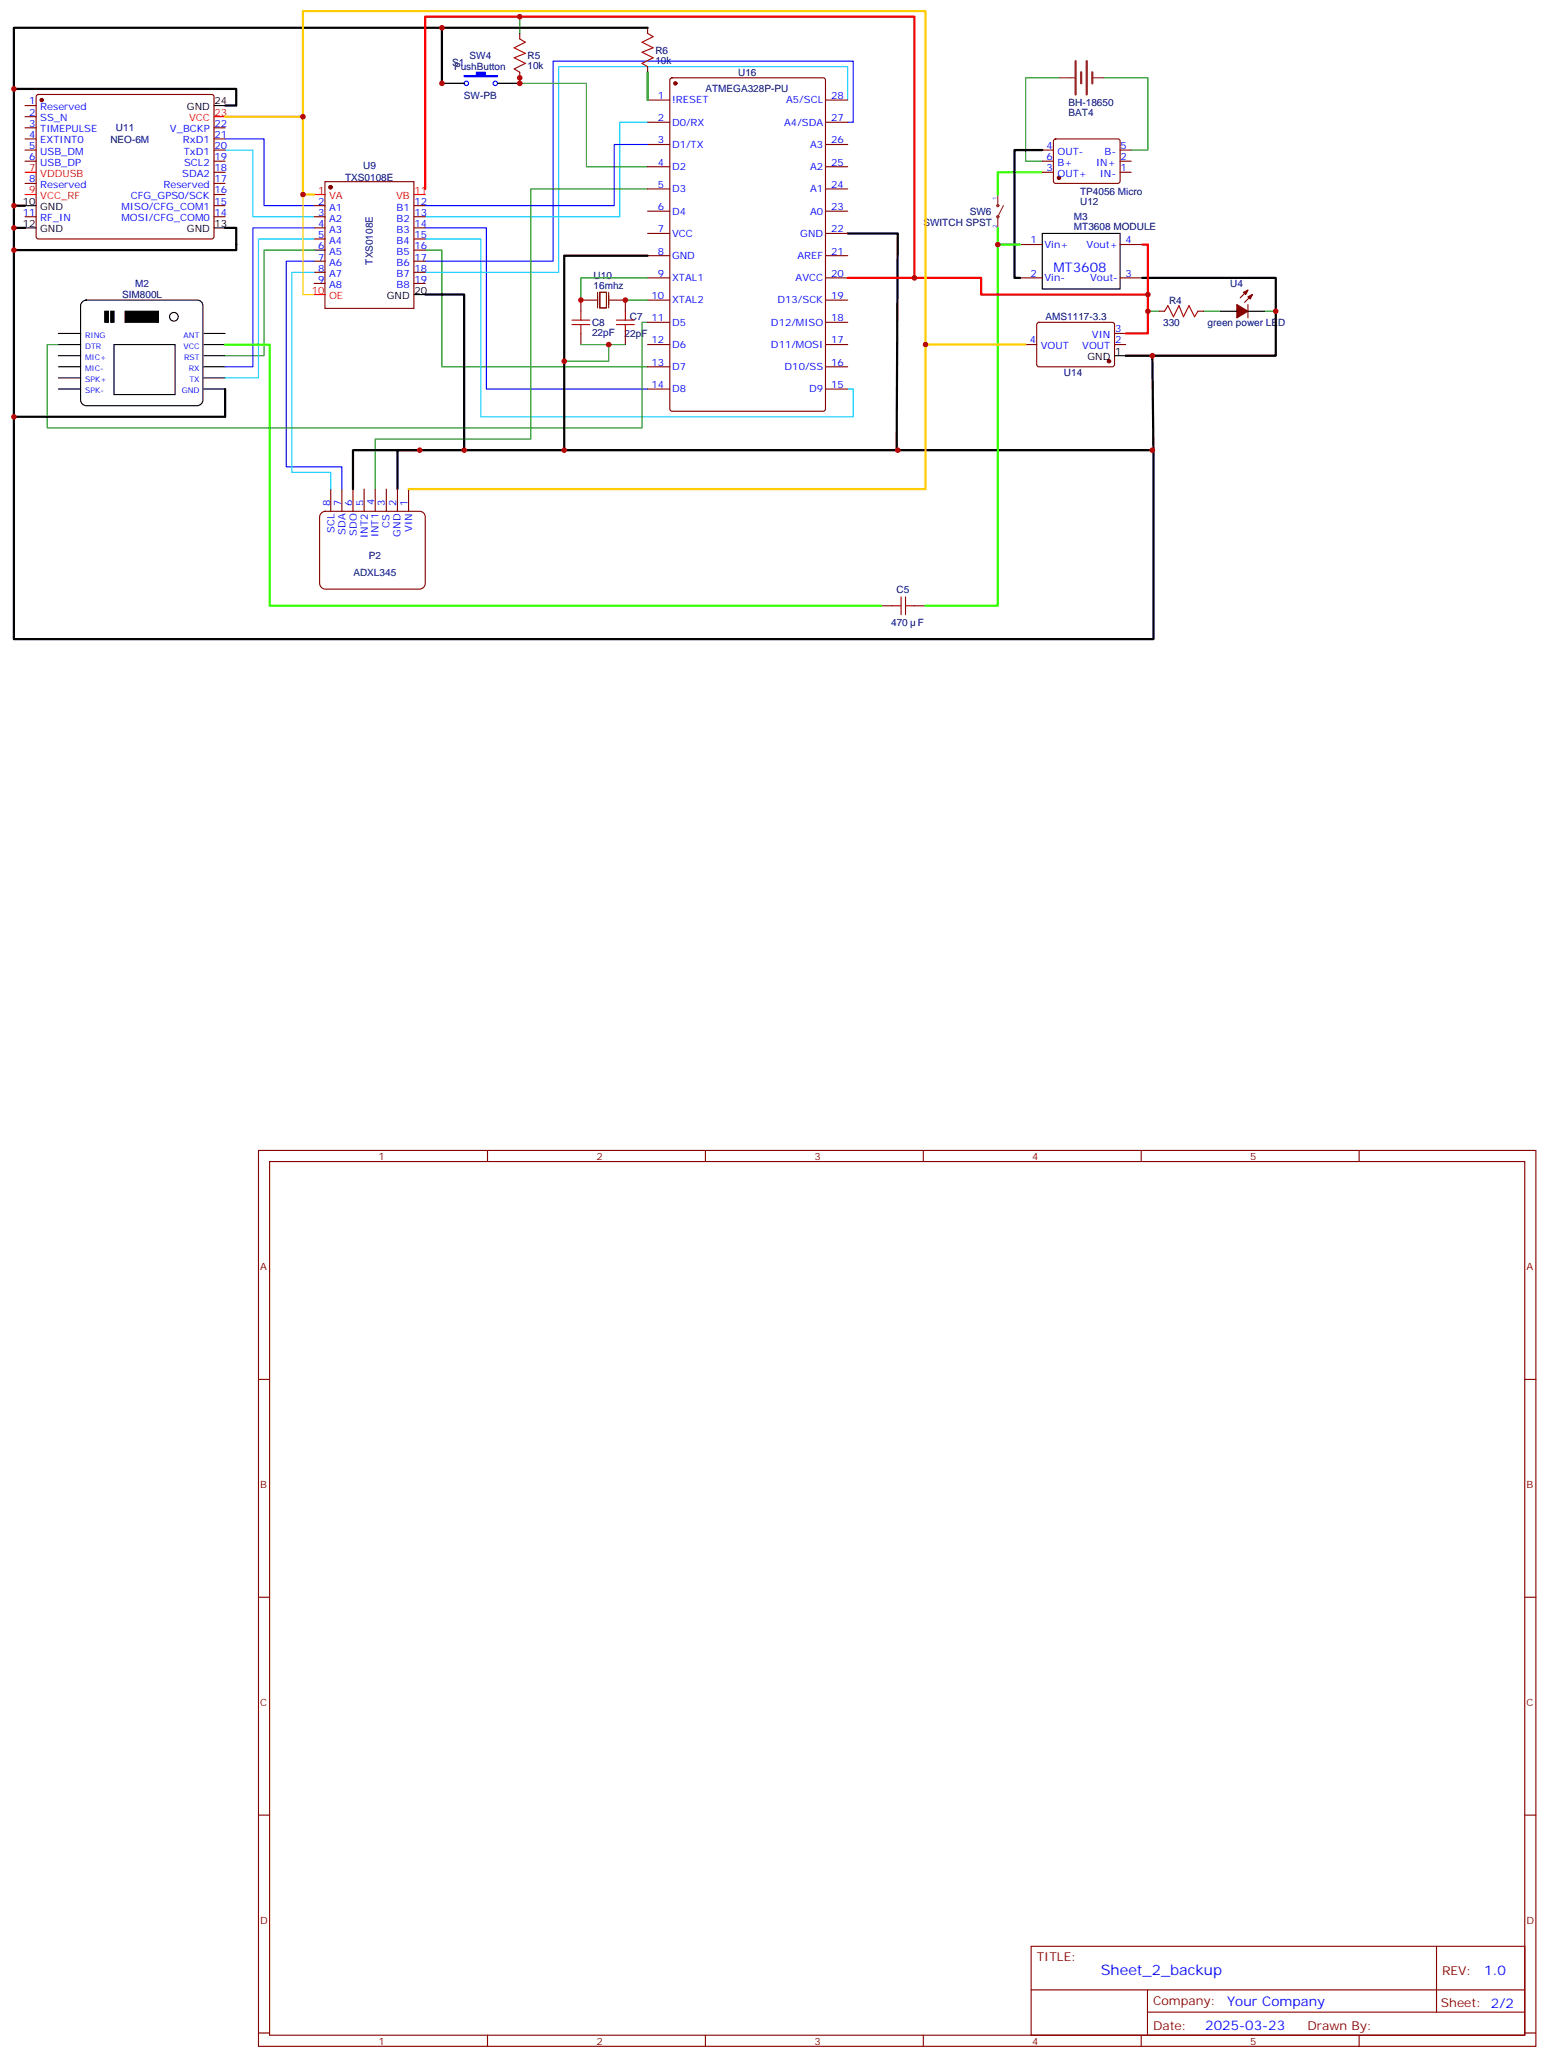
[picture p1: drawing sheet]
<svg xmlns="http://www.w3.org/2000/svg" width="491mm" height="653mm" viewBox="0 0 491 653" stroke-linecap="round" stroke-linejoin="round" font-family="sans-serif">
<g fill="none" stroke="#008700" stroke-width=".35">
<path d="M164.9 5.3v5.3M164.9 24.7v1.8h21.2v26.4h19.4M336 24.7h-10.6v26.5h5.3M350.1 24.7h14.1v22.9h-5.2M205.5 60h-37v79.3h-49.4v15.9M99.7 79.4h-15.9v33.5h-12.4M134.9 79.4h5.3v37h65.3M198.4 95.2h7.1M205.5 88.2h-21.2v7M364.2 98.8h3.6M381.9 98.8h5.3M401.3 98.8h3.5"/>
<path d="M184.3 109.4h8.8v5.3h-14.1M193.1 109.4h5.3M205.5 102.3h-1.8v33.5h-188.7v-26.4h3.5"/>
</g>
<g fill="none" stroke="#a10000" stroke-width=".35">
<path d="M164.9 12.3l1.8 1.1-3.5 1.8 3.5 1.7-3.5 1.4 3.5 1.8-3.5 1.8 1.7 1M205.5 10.6l1.8 1-3.6 1.8 3.6 1.8-3.6 1.4 3.6 1.7-3.6 1.8 1.8 1.1M184.3 98.8v2.8M198.4 98.8v2.8M369.5 98.8l1.1-1.8 1.8 3.5 1.7-3.5 1.4 3.5 1.8-3.5 1.8 3.5 1-1.7M181.5 103h5.6M181.5 101.6h5.6M184.3 103v2.8M195.6 103h5.7M195.6 101.6h5.7M198.4 103v2.8M283.1 192.3h2.8"/>
<path d="M285.9 189.4v5.7M287.3 192.3h2.9M287.3 189.4v5.7"/>
</g>
<g fill="none" stroke="#870000" stroke-width=".35">
<path d="M164.9 10.6v1.7M205.5 8.8v1.8M7.9 33.5h3.6M7.9 37h3.6M11.7 30.2l.5-.2h55l.5 .2 .2 .5v44.4l-.2 .5-.5 .2h-55l-.5-.2-.2-.5v-44.4zM164.9 22.9v1.8M205.5 31.8h7M205.5 38.8h7M205.5 21.2v1.7M212.8 24.9l.5-.2h47.9l.7 .4v104.7l-.4 .7h-48.2l-.7-.4-.1-104.7zM261.9 31.8h7.1M261.9 38.8h7.1"/>
<path d="M7.9 40.6h3.6M7.9 44.1h3.6M7.9 47.6h3.6M7.9 51.2h3.6M7.9 58.2h3.6M67.9 40.6h3.5M67.9 44.1h3.5M67.9 47.6h3.5M67.9 51.2h3.5M67.9 58.2h3.5M67.9 54.7h3.5M103.1 57.7h28.2v40.2h-28.2z"/>
<path d="M205.5 45.9h7M205.5 52.9h7M205.5 60h7M261.9 45.9h7.1M261.9 52.9h7.1M261.9 60h7.1M330.7 47.6h3.6M330.7 51.2h3.6M330.7 54.7h3.6M334.5 44.3l.5-.2 20 .1 .4 .6v13l-.7 .4-20-.1-.4-.6v-12.7zM355.4 47.6h3.6M355.4 51.2h3.6"/>
<path d="M355.4 54.7h3.6M7.9 68.8h3.6M67.9 65.3h3.5M67.9 68.8h3.5M67.9 61.7h3.5M99.7 65.3h3.5M99.7 68.8h3.5M99.7 72.3h3.5M99.7 75.8h3.5M131.4 65.3h3.5M131.4 68.8h3.5M131.4 72.3h3.5"/>
<path d="M131.4 75.8h3.5M131.4 79.4h3.5M205.5 67h7M205.5 74.1h7M261.9 67h7.1M261.9 74.1h7.1M323.7 77.6h7M355.4 77.6h7.1M99.7 82.9h3.5M99.7 86.4h3.5M99.7 90h3.5M131.4 82.9h3.5"/>
<path d="M131.4 86.4h3.5M131.4 90h3.5M184.3 95.2v3.6M198.4 95.2v3.6M205.5 81.1h7M205.5 88.2h7M205.5 95.2h7M261.9 81.1h7.1M261.9 88.2h7.1M261.9 95.2h7.1M323.7 88.2h7M355.4 88.2h7.1"/>
<path d="M367.8 98.8h1.7M380.1 98.8h1.8M396 96.7v4.2M396 92.1l-2.5 2.4M397.4 93.5l-2.5 2.5M184.3 105.8v3.6M198.4 105.8v3.6M205.5 109.4h7M205.5 102.3h7M205.5 116.4h7M261.9 109.4h7.1M261.9 102.3h7.1"/>
<path d="M261.9 116.4h7.1M325.4 109.4h3.6M329.2 102.5l.5-.2 23.5 .1 .5 .6-.1 13-.6 .4h-23.6l-.4-.7v-12.7zM353.7 109.4h3.5M353.7 105.8h3.5M205.5 123.5h7M261.9 123.5h7.1M105 155.2v7.1M108.5 155.2v7.1M112 155.2v7.1M115.5 155.2v7.1M119.1 155.2v7.1"/>
<path d="M122.6 155.2v7.1M126.1 155.2v7.1M129.6 155.2v7.1M102 162.8l1.2-.5h30l.9 .2 .6 .7 .2 .8v21.2l-.2 .9-.7 .6-.8 .3h-30l-.9-.3-.6-.7-.3-.8v-21.2zM279.6 192.3h3.5M290.2 192.3h3.5M82 365.1h405.4v284.4h-405.4zM85.5 368.7h398.3v277.2h-398.3zM154.7 365.1v3.6M223.8 365.1v3.6M293 365.1v3.6M362.1 365.1v3.6"/>
<path d="M431.3 365.1v3.6M82 437.8h3.5M483.8 437.8h3.6M82 506.9h3.5M483.8 506.9h3.6M82 576.1h3.5M483.8 576.1h3.6M327.2 617.7h156.6v28.2h-156.6zM455.8 617.7v20.9M327.2 631.6h156.5M364.1 638.6h119.6M364.1 631.6v14.1"/>
<path d="M82 645.2h3.5M154.7 645.9v3.6M223.8 645.9v3.6M293 645.9v3.6M362.1 645.9v3.6M431.3 645.9v3.6M483.8 645.2h3.6"/>
</g>
<g fill="none" stroke="#000" stroke-width=".35">
<path d="M67.9 33.5h3.5M140.2 26.5h7.1M157.9 26.5h7M7.9 65.3h3.6M7.9 72.3h3.6M67.9 72.3h3.5M99.7 79.4h3.5M330.7 74.1h24.7v17.6h-24.7zM26.2 95.8l1.1-.6h35.3l1.3 .6 .5 1.2v30l-.6 1.2-1.2 .6h-35.3l-1.2-.6-.5-1.2v-30zM131.4 93.5h3.5M387.2 98.8h5.3M396 98.8h5.3"/>
<path d="M18.5 105.8h7.1M18.5 112.9h7.1M18.5 109.4h7.1M18.5 116.4h7.1M18.5 119.9h7.1M36.2 109.4h19.4v15.8h-19.4zM64.7 105.8h6.7M64.7 112.9h6.7M64.7 109.4h6.7M64.7 116.4h6.7M64.7 119.9h6.7M353.7 112.9h3.5"/>
<path d="M18.5 123.5h7.1M64.7 123.5h6.7"/>
<circle cx="55.2" cy="100.5" r="1.38"/>
</g>
<path d="M147.3 24h3.9v-1.1h2.8v1.1h3.9v.3h-10.6z" fill="#00f" stroke="#00f" stroke-width=".35"/>
<g fill="none" stroke="#00f" stroke-width=".35">
<path d="M269 38.8h1.8v-19.4h-95.3v63.5h-40.6M71.4 44.1h12.4v21.2h15.9M205.5 45.9h-10.6v19.4h-60M134.9 72.3h19.4v51.2h51.2M99.7 82.9h-8.9v65.3h17.7v7"/>
<circle cx="148" cy="26.5" r=".71"/>
<circle cx="157.2" cy="26.5" r=".71"/>
</g>
<path d="M33.3 98.8h1.1v3.5h-1.1zM35.2 98.8h1v3.5h-1zM39.7 98.8h10.6v3.5h-10.6z" fill="#000" stroke="#000" stroke-width=".35"/>
<g fill="#870000" stroke="#870000" stroke-width=".35">
<path d="M394.6 92.8l1.4-.7-.7 1.4z"/>
<path d="M396 94.2l1.4-.7-.7 1.4z"/>
<path d="M392.5 96.7l3.5 2.1-3.5 2.1z"/>
<circle cx="104.9" cy="59.4" r=".53"/>
<circle cx="13.2" cy="31.7" r=".53"/>
<circle cx="336" cy="56.4" r=".53"/>
<circle cx="351.9" cy="114.7" r=".53"/>
<circle cx="214.3" cy="26.5" r=".53"/>
</g>
<path d="M320.1 54.7h10.6" fill="none" stroke="#9f0" stroke-width=".71"/>
<path d="M205.5 38.8h-8.8v30h-61.8M269 31.8v-10.6h-91.7v65.2h-42.4M71.4 47.6h8.9v21.2h19.4M99.7 75.8h-17.7v44.1h-10.6M134.9 75.8h17.7v56.5h118.2v-8.8h-1.8M99.7 86.4h-7.1v63.5h12.4v5.3" fill="none" stroke="#0cf" stroke-width=".35"/>
<path d="M67.9 37h3.5M7.9 54.7h3.6M7.9 61.7h3.6M99.7 61.7h3.5M131.4 61.7h3.5M99.7 93.5h3.5" fill="none" stroke="#f00" stroke-width=".35"/>
<g fill="none" stroke="#000" stroke-width=".71">
<path d="M140.2 8.8v17.7M205.5 8.8h-201.1v19.4M71.4 33.5h3.6v-5.3h-70.6v37.1M330.7 47.6h-8.8v40.6h1.8M4.4 72.3h3.5M4.4 79.4v52.9M7.9 65.3h-3.5v14.1h70.6v-7.1h-3.6M269 74.1h15.9l-.4 68.8h.4M134.9 93.5h12.4v49.4M205.5 81.1h-26.5v61.8M362.5 88.2h42.3v24.7h-47.6M365.7 112.9l.3 30h-239.9v12.3"/>
<path d="M71.4 123.5v8.8h-67v70.5h361.6v-59.9h-.3M133.2 142.9h-21.2v12.3"/>
</g>
<path d="M341.3 19.4v10.6M344.8 19.4v10.6M343.1 22.9v3.6M346.6 22.9v3.6" fill="none" stroke="#8c2424" stroke-width=".71"/>
<g fill="none" stroke="#8c2424" stroke-width=".35">
<path d="M336 24.7h5M346.6 24.7h3.5M316.6 61.7v3.6M318.4 65.3l-1.8 3.5v3.5"/>
<circle cx="316.6" cy="65.3" r=".35"/>
<circle cx="316.6" cy="68.8" r=".35"/>
</g>
<path d="M99.7 72.3h-19.4v44.1h-8.9" fill="none" stroke="#03f" stroke-width=".35"/>
<path d="M320.1 54.7h-3.5v7M316.6 72.3v5.3h7.1M316.6 77.6v114.7h-22.9M71.4 109.4h14.1v82.9h194.1" fill="none" stroke="#3f0" stroke-width=".71"/>
<path d="M205.5 22.9v8.9" fill="none" stroke="#008700" stroke-width=".71"/>
<path d="M184.3 95.2h5.3M189.6 92.8v4.9M190.3 92.8h2.1v4.9h-2.1zM193.1 92.8v4.9M193.1 95.2h5.3" fill="none" stroke="#871200" stroke-width=".35"/>
<path d="M134.9 60v-54.7h155.3v82.9M362.5 77.6h1.7v28.2h-7M269 88.2h42.3v5.3h52.9" fill="none" stroke="#f00" stroke-width=".71"/>
<path d="M71.4 37h24.7M99.7 61.7h-3.6v-58.2h197.6v105.9h31.7M293.7 109.4v45.8h-164.1" fill="none" stroke="#fc0" stroke-width=".71"/>
<path d="M96.1 61.7v31.8h3.6" fill="none" stroke="#fc0" stroke-width=".35"/>
<g fill="#c00">
<circle cx="4.4" cy="72.3" r=".88"/>
<circle cx="4.4" cy="65.3" r=".88"/>
<circle cx="4.4" cy="28.2" r=".88"/>
<circle cx="193.1" cy="109.4" r=".88"/>
<circle cx="140.2" cy="8.8" r=".88"/>
<circle cx="133.2" cy="142.9" r=".88"/>
<circle cx="284.9" cy="142.9" r=".88"/>
<circle cx="147.3" cy="142.9" r=".88"/>
<circle cx="179" cy="142.9" r=".88"/>
<circle cx="316.6" cy="77.6" r=".88"/>
<circle cx="364.2" cy="93.5" r=".88"/>
<circle cx="140.2" cy="26.5" r=".88"/>
<circle cx="164.9" cy="26.5" r=".88"/>
<circle cx="4.4" cy="79.4" r=".88"/>
<circle cx="4.4" cy="132.3" r=".88"/>
<circle cx="184.3" cy="95.2" r=".88"/>
<circle cx="198.4" cy="95.2" r=".88"/>
<circle cx="96.1" cy="37" r=".88"/>
<circle cx="290.2" cy="88.2" r=".88"/>
<circle cx="96.1" cy="61.7" r=".88"/>
<circle cx="365.7" cy="142.9" r=".88"/>
<circle cx="365.7" cy="112.9" r=".88"/>
<circle cx="364.2" cy="98.8" r=".88"/>
<circle cx="404.8" cy="98.8" r=".88"/>
<circle cx="164.9" cy="24.7" r=".88"/>
<circle cx="164.9" cy="5.3" r=".88"/>
<circle cx="293.7" cy="109.4" r=".88"/>
<circle cx="179" cy="114.7" r=".88"/>
</g>
<text font-size="4.6" fill="#00f" x="349.3" y="626.7">Sheet_2_backup</text>
<g font-size="4.2" fill="#00f">
<text x="334.3" y="86.4">MT3608</text>
<text x="471" y="627">1.0</text>
<text x="389.4" y="636.5">Your Company</text>
<text x="382.5" y="644.3">2025-03-23</text>
</g>
<g font-size="3.9" fill="#800">
<text x="329" y="622.3">TITLE:</text>
<text x="457.6" y="627">REV:</text>
<text x="365.9" y="636.5">Company:</text>
<text x="457.2" y="637.1">Sheet: 2/2</text>
<text x="365.9" y="644.2">Date:</text>
<text x="414.9" y="644.3">Drawn By:</text>
</g>
<g font-size="3.2" fill="#000080">
<text x="208" y="17">R6</text>
<text x="143.5" y="20.9">S1</text>
<text x="144.1" y="22.3">PushButton</text>
<text x="149" y="18.8">SW4</text>
<text x="167.4" y="22">10k</text>
<text x="167.4" y="18.8">R5</text>
<text x="208" y="20.2">10k</text>
<text x="223.9" y="29.4">ATMEGA328P-PU</text>
<text x="234.2" y="24.1">U16</text>
<text x="147.2" y="31.5">SW-PB</text>
<text x="339.1" y="33.5">BH-18650</text>
<text x="36.8" y="41.7">U11</text>
<text x="339.1" y="36.7">BAT4</text>
<text x="35" y="45.2">NEO-6M</text>
<text x="115.2" y="53.7">U9</text>
<text x="109.5" y="57.5">TXS0108E</text>
<text x="342.7" y="61.9">TP4056 Micro</text>
<text x="342.7" y="65.1">U12</text>
<text x="293" y="71.7">SWITCH SPST</text>
<text x="307.8" y="68.1">SW6</text>
<text x="340.8" y="69.9">M3</text>
<text x="340.8" y="73">MT3608 MODULE</text>
<text x="118.4" y="84" transform="rotate(-90 118.4 84)">TXS0108E</text>
<text x="188.4" y="88.5">U10</text>
<text x="38.8" y="94.6">SIM800L</text>
<text x="42.9" y="91">M2</text>
<text x="188.4" y="91.7">16mhz</text>
<text x="390.4" y="91">U4</text>
<text x="199.9" y="101.7">C7</text>
<text x="331.8" y="101.7">AMS1117-3.3</text>
<text x="371" y="96.4">R4</text>
<text x="187.9" y="106.7">22pF</text>
<text x="187.9" y="103.4">C8</text>
<text x="198.2" y="107">22pF</text>
<text x="369.1" y="103.5">330</text>
<text x="383.2" y="103.5">green power LED</text>
<text x="337.6" y="119.4">U14</text>
<text x="117" y="177.5">P2</text>
<text x="112.1" y="182.8">ADXL345</text>
<text x="284.5" y="188.1">C5</text>
<text x="282.8" y="198.7">470</text>
<text x="291.3" y="198.7">F</text>
</g>
<g font-size="3.2" fill="#00f">
<text x="9.3" y="33.2">1</text>
<text x="12.8" y="34.9">Reserved</text>
<text x="208.8" y="31.4">1</text>
<text x="213.3" y="32.8">!RESET</text>
<text x="249.5" y="32.8">A5/SCL</text>
<text x="263.7" y="31.4">28</text>
<text x="9.3" y="36.7">2</text>
<text x="9.3" y="40.2">3</text>
<text x="12.8" y="38.5">SS_N</text>
<text x="12.8" y="42">TIMEPULSE</text>
<text x="53.9" y="42">V_BCKP</text>
<text x="68.1" y="40.2">22</text>
<text x="208.8" y="38.5">2</text>
<text x="213.3" y="39.9">D0/RX</text>
<text x="248.8" y="39.9">A4/SDA</text>
<text x="263.7" y="38.5">27</text>
<text x="9.3" y="43.7">4</text>
<text x="9.3" y="47.3">5</text>
<text x="12.8" y="45.5">EXTINT0</text>
<text x="58.1" y="45.5">RxD1</text>
<text x="68.1" y="47.3">20</text>
<text x="68.1" y="43.7">21</text>
<text x="208.8" y="45.5">3</text>
<text x="213.3" y="46.9">D1/TX</text>
<text x="257" y="46.9">A3</text>
<text x="263.7" y="45.5">26</text>
<text x="332.1" y="47.3">4</text>
<text x="355.6" y="47.3">5</text>
<text x="9.3" y="50.8">6</text>
<text x="12.8" y="49">USB_DM</text>
<text x="12.8" y="52.6">USB_DP</text>
<text x="58.3" y="49">TxD1</text>
<text x="58.4" y="52.6">SCL2</text>
<text x="68.1" y="50.8">19</text>
<text x="208.8" y="52.6">4</text>
<text x="213.3" y="54">D2</text>
<text x="257" y="54">A2</text>
<text x="263.7" y="52.6">25</text>
<text x="332.1" y="50.8">6</text>
<text x="335.6" y="52.6">B+</text>
<text x="335.6" y="49">OUT-</text>
<text x="347.8" y="52.6">IN+</text>
<text x="350.5" y="49">B-</text>
<text x="355.6" y="50.8">2</text>
<text x="9.3" y="57.9">8</text>
<text x="12.8" y="59.6">Reserved</text>
<text x="51.9" y="59.6">Reserved</text>
<text x="57.8" y="56.1">SDA2</text>
<text x="68.1" y="57.9">17</text>
<text x="68.1" y="54.3">18</text>
<text x="208.8" y="59.6">5</text>
<text x="263.7" y="59.6">24</text>
<text x="332.1" y="54.3">3</text>
<text x="335.6" y="56.1">OUT+</text>
<text x="349" y="56.1">IN-</text>
<text x="355.6" y="54.3">1</text>
<text x="41.5" y="63.1">CFG_GPS0/SCK</text>
<text x="68.1" y="64.9">15</text>
<text x="68.1" y="61.4">16</text>
<text x="100.9" y="65.1">2</text>
<text x="131.5" y="65.1">12</text>
<text x="213.3" y="61">D3</text>
<text x="257" y="61">A1</text>
<text x="7.3" y="68.4">11</text>
<text x="12.8" y="70.2">RF_IN</text>
<text x="38.6" y="70.2">MOSI/CFG_COM0</text>
<text x="38.6" y="66.7">MISO/CFG_COM1</text>
<text x="68.1" y="68.4">14</text>
<text x="100.9" y="68.6">3</text>
<text x="104.4" y="70.4">A2</text>
<text x="104.4" y="66.8">A1</text>
<text x="125.8" y="66.8">B1</text>
<text x="125.8" y="70.4">B2</text>
<text x="131.5" y="68.6">13</text>
<text x="208.8" y="66.7">6</text>
<text x="213.3" y="68.1">D4</text>
<text x="257" y="68.1">A0</text>
<text x="263.7" y="66.7">23</text>
<text x="100.9" y="75.6">5</text>
<text x="100.9" y="72.1">4</text>
<text x="104.4" y="77.4">A4</text>
<text x="104.4" y="73.9">A3</text>
<text x="125.8" y="73.9">B3</text>
<text x="125.8" y="77.4">B4</text>
<text x="131.5" y="72.1">14</text>
<text x="131.5" y="75.6">15</text>
<text x="208.8" y="73.7">7</text>
<text x="213.3" y="75.1">VCC</text>
<text x="254" y="75.1">GND</text>
<text x="263.7" y="73.7">22</text>
<text x="326.9" y="77.3">1</text>
<text x="357.2" y="77.3">4</text>
<text x="100.9" y="82.7">7</text>
<text x="100.9" y="79.2">6</text>
<text x="104.4" y="80.9">A5</text>
<text x="125.8" y="80.9">B5</text>
<text x="131.5" y="79.2">16</text>
<text x="131.5" y="82.7">17</text>
<text x="208.8" y="80.8">8</text>
<text x="213.3" y="82.2">GND</text>
<text x="253" y="82.2">AREF</text>
<text x="263.7" y="80.8">21</text>
<text x="331.4" y="78.7">Vin+</text>
<text x="344.8" y="78.7">Vout+</text>
<text x="100.9" y="89.8">9</text>
<text x="100.9" y="86.2">8</text>
<text x="104.4" y="88">A7</text>
<text x="104.4" y="84.5">A6</text>
<text x="125.8" y="84.5">B6</text>
<text x="125.8" y="88">B7</text>
<text x="131.5" y="86.2">18</text>
<text x="131.5" y="89.8">19</text>
<text x="208.8" y="87.8">9</text>
<text x="213.3" y="89.3">XTAL1</text>
<text x="252.5" y="89.3">AVCC</text>
<text x="263.7" y="87.8">20</text>
<text x="326.9" y="87.8">2</text>
<text x="331.4" y="89.3">Vin-</text>
<text x="345.9" y="89.3">Vout-</text>
<text x="357.2" y="87.8">3</text>
<text x="104.4" y="91.5">A8</text>
<text x="125.8" y="91.5">B8</text>
<text x="206.8" y="94.9">10</text>
<text x="263.7" y="94.9">19</text>
<text x="206.8" y="102">11</text>
<text x="213.3" y="96.3">XTAL2</text>
<text x="246.7" y="96.3">D13/SCK</text>
<text x="263.7" y="102">18</text>
<text x="213.3" y="103.4">D5</text>
<text x="244.6" y="103.4">D12/MISO</text>
<text x="346.5" y="107.2">VIN</text>
<text x="353.8" y="105.5">3</text>
<text x="206.8" y="109">12</text>
<text x="213.3" y="110.4">D6</text>
<text x="244.6" y="110.4">D11/MOSI</text>
<text x="263.7" y="109">17</text>
<text x="326.8" y="109">4</text>
<text x="330.3" y="110.8">VOUT</text>
<text x="343.4" y="110.8">VOUT</text>
<text x="353.8" y="109">2</text>
<text x="206.8" y="116.1">13</text>
<text x="213.3" y="117.5">D7</text>
<text x="249" y="117.5">D10/SS</text>
<text x="263.7" y="116.1">16</text>
<text x="206.8" y="123.1">14</text>
<text x="213.3" y="124.5">D8</text>
<text x="256.8" y="124.5">D9</text>
<text x="263.7" y="123.1">15</text>
<text x="104.7" y="160.5" transform="rotate(-90 104.7 160.5)">8</text>
<text x="108.3" y="160.5" transform="rotate(-90 108.3 160.5)">7</text>
<text x="111.8" y="160.5" transform="rotate(-90 111.8 160.5)">6</text>
<text x="115.3" y="160.5" transform="rotate(-90 115.3 160.5)">5</text>
<text x="118.7" y="160.3" transform="rotate(-90 118.7 160.3)">4</text>
<text x="122.1" y="160.6" transform="rotate(-90 122.1 160.6)">3</text>
<text x="125.7" y="160.6" transform="rotate(-90 125.7 160.6)">2</text>
<text x="129.3" y="160.6" transform="rotate(-90 129.3 160.6)">1</text>
<text x="123.5" y="167.4" transform="rotate(-90 123.5 167.4)">CS</text>
<text x="106.1" y="169.1" transform="rotate(-90 106.1 169.1)">SCL</text>
<text x="109.7" y="169.8" transform="rotate(-90 109.7 169.8)">SDA</text>
<text x="113.2" y="170.1" transform="rotate(-90 113.2 170.1)">SDO</text>
<text x="116.7" y="170.7" transform="rotate(-90 116.7 170.7)">INT2</text>
<text x="120.1" y="170.5" transform="rotate(-90 120.1 170.5)">INT1</text>
<text x="127.1" y="170.3" transform="rotate(-90 127.1 170.3)">GND</text>
<text x="130.8" y="168.9" transform="rotate(-90 130.8 168.9)">VIN</text>
</g>
<g font-size="3.2">
<text x="59.3" y="34.9">GND</text>
<text x="68.1" y="33.2">24</text>
<text x="7.3" y="64.9">10</text>
<text x="7.3" y="72">12</text>
<text x="12.8" y="66.7">GND</text>
<text x="68.1" y="72">13</text>
<text x="12.8" y="73.7">GND</text>
<text x="59.3" y="73.7">GND</text>
<text x="122.8" y="95">GND</text>
<text x="131.5" y="93.3">20</text>
<text x="353.8" y="112.5">1</text>
<text x="345.1" y="114.3">GND</text>
</g>
<g font-size="3.2" fill="#f00">
<text x="60" y="38.5">VCC</text>
<text x="68.1" y="36.7">23</text>
<text x="9.3" y="54.3">7</text>
<text x="12.8" y="56.1">VDDUSB</text>
<text x="9.3" y="61.4">9</text>
<text x="12.8" y="63.1">VCC_RF</text>
<text x="100.9" y="61.5">1</text>
<text x="104.4" y="63.3">VA</text>
<text x="125.7" y="63.3">VB</text>
<text x="131.5" y="61.5">11</text>
<text x="98.9" y="93.3">10</text>
<text x="104.4" y="95">OE</text>
</g>
<g font-size="3.2" fill="#800">
<text x="120.1" y="368.1">1</text>
<text x="189.3" y="368.1">2</text>
<text x="258.4" y="368.1">3</text>
<text x="327.6" y="368.1">4</text>
<text x="396.7" y="368.1">5</text>
<text x="82.5" y="403.2">A</text>
<text x="484.4" y="403.2">A</text>
<text x="82.5" y="472.4">B</text>
<text x="484.4" y="472.4">B</text>
<text x="82.5" y="541.5">C</text>
<text x="484.4" y="541.5">C</text>
<text x="82.5" y="610.7">D</text>
<text x="484.4" y="610.7">D</text>
<text x="120.1" y="648.9">1</text>
<text x="189.3" y="648.9">2</text>
<text x="258.4" y="648.9">3</text>
<text x="327.6" y="648.9">4</text>
<text x="396.7" y="648.9">5</text>
</g>
<g font-size="2.5" fill="#00f">
<text x="27" y="107.2">RING</text>
<text x="58.3" y="107.2">ANT</text>
<text x="27" y="110.7">DTR</text>
<text x="58.2" y="110.7">VCC</text>
<text x="27" y="114.2">MIC+</text>
<text x="27" y="117.7">MIC-</text>
<text x="58.4" y="114.2">RST</text>
<text x="59.9" y="117.7">RX</text>
<text x="27" y="124.8">SPK-</text>
<text x="27" y="121.3">SPK+</text>
<text x="57.7" y="124.8">GND</text>
<text x="60.1" y="121.3">TX</text>
</g>
<g font-size="1.8" fill="#00f">
<text x="316.3" y="63.5" transform="rotate(-90 316.3 63.5)">1</text>
<text x="316.3" y="72.3" transform="rotate(-90 316.3 72.3)">2</text>
</g>
</svg>
